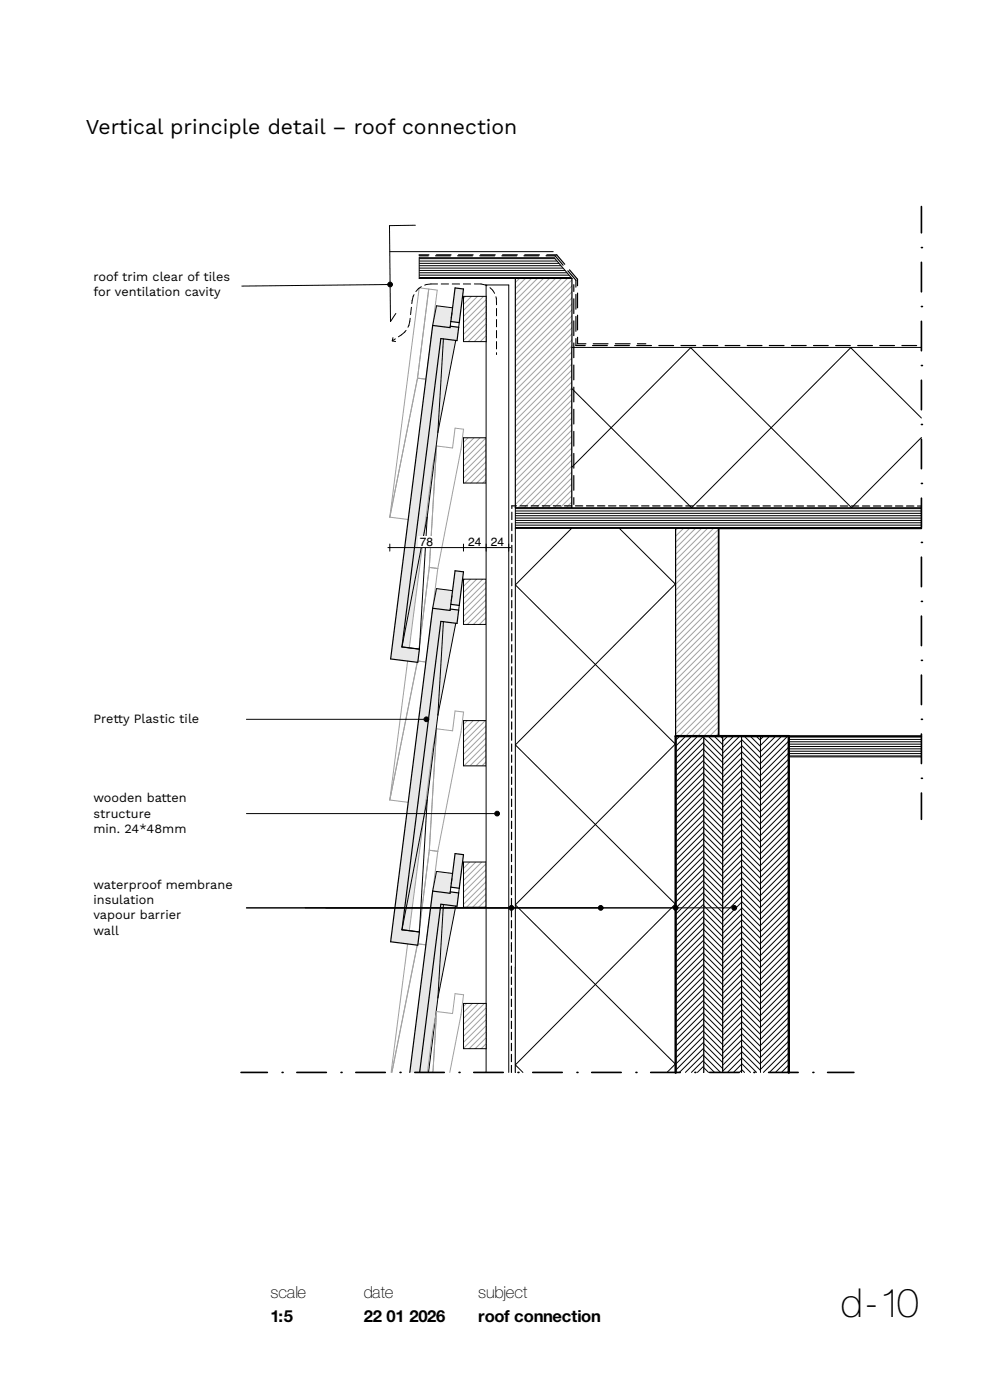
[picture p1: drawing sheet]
<svg xmlns="http://www.w3.org/2000/svg" width="210mm" height="297mm" viewBox="0 0 210 297" stroke-linecap="round" stroke-linejoin="round" font-family="sans-serif">
<g fill="#e9ebeb">
<path d="M93.3 71.8l3.4 .4-3.8 19.5-2.3 18-1.6 28-3.7-.5z" fill-rule="evenodd"/>
<path d="M93.3 131.8l3.4 .4-3.8 19.5-2.3 18-1.6 28-3.7-.5z" fill-rule="evenodd"/>
<path d="M93.3 191.8l3.4 .4-3.8 19.5-2 15.8h-2z" fill-rule="evenodd"/>
</g>
<!-- layer: 00 tegels -->
<path d="M90.9 61.3l-2.3 18.9M88.6 80.2l1.8 .2M88.6 80.2l-5.9 29.5M90.4 80.4l2.3-18.9-3.8-.4-6.2 48.6M90.4 80.4l-1.8 30.1-5.9-.8" fill="none" stroke="#99a3a6" stroke-width=".21"/>
<path d="M92.6 94.6l3.4 .4 .5-4.2 1.8 .3-.5 4.2-4.9 25.3-2.5 19.8-1.8 30.1-5.9-.8 9.1-70.9z" fill-rule="evenodd" fill="#fff"/>
<path d="M92.6 94.6l3.4 .4 .5-4.2 1.8 .3-.5 4.2-4.9 25.3M92.6 94.6l-1.5 25.8M92.6 94.6l-.8 4.2-9.1 70.9M91.1 120.4l1.8 .2M91.1 120.4l-2.5 19.8M92.9 120.6l-2.5 19.8M88.6 140.2l1.8 .2M88.6 140.2l-5.9 29.5M90.4 140.4l-1.8 30.1-5.9-.8" fill="none" stroke="#99a3a6" stroke-width=".21"/>
<path d="M92.6 154.6l3.4 .4 .5-4.2 1.8 .3-.5 4.2-4.9 25.3-2.5 19.8-1.6 27.1h-5.8l8.8-68.7z" fill-rule="evenodd" fill="#fff"/>
<path d="M92.6 154.6l3.4 .4 .5-4.2 1.8 .3-.5 4.2-4.9 25.3M92.6 154.6l-1.5 25.8M92.6 154.6l-.8 4.2-8.8 68.7M91.1 180.4l1.8 .2M91.1 180.4l-2.5 19.8M92.9 180.6l-2.5 19.8M88.6 200.2l1.8 .2M88.6 200.2l-5.5 27.3M90.4 200.4l-1.6 27.1" fill="none" stroke="#99a3a6" stroke-width=".21"/>
<path d="M109.3 107.7h86.2v4.4h-86.2z" fill-rule="evenodd" fill="#fff"/>
<path d="M109.3 111.9h86.2M109.3 111.4h86.2M109.3 110.9h86.2M109.3 110.4h86.2M109.3 109.9h86.2M109.3 109.4h86.2M109.3 108.9h86.2M109.3 108.4h86.2M109.3 107.9h86.2M195.5 107.7h-86.2v4.4h86.2" fill="none" stroke="#000" stroke-width=".21"/>
<path d="M88.9 54.7h28.7l3.7 4.4h-32.4z" fill-rule="evenodd" fill="#fff"/>
<path d="M88.9 58.9h32.2M88.9 58.4h31.8M88.9 57.9h31.4M88.9 57.4h31M88.9 56.9h30.5M88.9 56.4h30.1M88.9 55.9h29.7M88.9 55.4h29.3M88.9 54.9h28.8M88.9 54.7h28.7l3.7 4.4h-32.4z" fill="none" stroke="#000" stroke-width=".21"/>
<path d="M167.3 156.2h28.2v4.4h-28.2z" fill-rule="evenodd" fill="#fff"/>
<path d="M167.3 159.9h28.2M167.3 159.4h28.2M167.3 158.9h28.2M167.3 158.4h28.2M167.3 157.9h28.2M167.3 157.4h28.2M167.3 156.9h28.2M167.3 156.4h28.2M195.5 156.2h-28.2v4.4h28.2M167.3 160.4h28.2" fill="none" stroke="#000" stroke-width=".21"/>
<path d="M109.3 205.2h34v22.3h-34z" fill-rule="evenodd" fill="#fff"/>
<path d="M125.5 205.2l17.8 17.7M127.1 205.2l-17.8 17.8 4.5 4.5M109.3 227.5v-22.3h34v22.3M143.3 222.8l-4.7 4.7" fill="none" stroke="#000" stroke-width=".21"/>
<path d="M143.3 205.2h6v22.3h-6z" fill-rule="evenodd" fill="#fff"/>
<g fill="none" stroke="#000" stroke-width=".21">
<path d="M143.5 205.2l-.2 .2M144.8 205.2l-1.5 1.5M146.1 205.2l-2.8 2.7M147.3 205.2l-4 4M148.6 205.2l-5.3 5.3M149.3 219.8l-6 6M149.3 218.5l-6 6M149.3 217.2l-6 6M149.3 215.9l-6 6M149.3 214.7l-6 6M149.3 213.4l-6 6M149.3 212.1l-6 6"/>
<path d="M149.3 210.9l-6 6M149.3 209.6l-6 6M149.3 208.3l-6 6M149.3 207l-6 6M149.3 205.8l-6 6M143.3 227.5v-22.3h6v22.3M149.3 227.4l-.1 .1M149.3 226.1l-1.4 1.4M149.3 224.9l-2.6 2.6M149.3 223.6l-3.9 3.9M149.3 222.3l-5.2 5.2M149.3 221l-6 6"/>
</g>
<path d="M149.3 205.2h4v22.3h-4z" fill-rule="evenodd" fill="#fff"/>
<g fill="none" stroke="#000" stroke-width=".21">
<path d="M149.3 218.9l4 4M149.3 217.6l4 4M149.3 216.3l4 4M149.3 215.1l4 4M149.3 213.8l4 4M149.3 212.5l4 4M149.3 211.3l4 4M149.3 210l4 4M149.3 208.7l4 4M149.3 207.4l4 4M149.3 206.2l4 4M149.6 205.2l3.7 3.7"/>
<path d="M150.9 205.2l2.4 2.4M152.2 205.2l1.1 1.1M149.3 226.5l1 1M149.3 225.3l2.3 2.2M149.3 224l3.5 3.5M149.3 222.7l4 4M149.3 221.4l4 4M149.3 220.2l4 4M149.3 227.5v-22.3h4v22.3"/>
</g>
<path d="M153.3 205.2h4v22.3h-4z" fill-rule="evenodd" fill="#fff"/>
<g fill="none" stroke="#000" stroke-width=".21">
<path d="M153.7 205.2l-.4 .4M155 205.2l-1.7 1.7M156.3 205.2l-3 2.9M157.3 219.4l-4 4M157.3 218.1l-4 4M157.3 216.9l-4 4M157.3 215.6l-4 4M157.3 214.3l-4 4M157.3 213l-4 4M157.3 211.8l-4 4M157.3 210.5l-4 4M157.3 209.2l-4 4"/>
<path d="M157.3 207.9l-4 4M157.3 206.7l-4 4M157.3 205.4l-4 4M153.3 227.5v-22.3h4v22.3M157.3 227l-.5 .5M157.3 225.8l-1.7 1.7M157.3 224.5l-3 3M157.3 223.2l-4 4M157.3 221.9l-4 4M157.3 220.7l-4 4"/>
</g>
<path d="M157.3 205.2h4v22.3h-4z" fill-rule="evenodd" fill="#fff"/>
<g fill="none" stroke="#000" stroke-width=".21">
<path d="M157.3 219.3l4 4M157.3 218l4 4M157.3 216.7l4 4M157.3 215.4l4 4M157.3 214.2l4 4M157.3 212.9l4 4M157.3 211.6l4 4M157.3 210.3l4 4M157.3 209.1l4 4M157.3 207.8l4 4M157.3 206.5l4 4M157.3 205.3l4 4"/>
<path d="M158.5 205.2l2.8 2.8M159.8 205.2l1.5 1.5M161.1 205.2l.2 .2M157.3 226.9l.6 .6M157.3 225.6l1.9 1.9M157.3 224.3l3.2 3.2M157.3 223.1l4 4M157.3 221.8l4 4M157.3 220.5l4 4M157.3 227.5v-22.3h4v22.3"/>
</g>
<path d="M161.3 205.2h6v22.3h-6z" fill-rule="evenodd" fill="#fff"/>
<g fill="none" stroke="#000" stroke-width=".21">
<path d="M161.3 205.2h.1M162.6 205.2l-1.3 1.3M163.9 205.2l-2.6 2.6M165.2 205.2l-3.9 3.8M166.4 205.2l-5.1 5.1M167.3 219.6l-6 6M167.3 218.3l-6 6M167.3 217l-6 6M167.3 215.8l-6 6M167.3 214.5l-6 6M167.3 213.2l-6 6M167.3 211.9l-6 6"/>
<path d="M167.3 210.7l-6 6M167.3 209.4l-6 6M167.3 208.1l-6 6M167.3 206.9l-6 6M167.3 205.6l-6 6M161.3 227.5v-22.3h6v22.3M167.3 227.2l-.3 .3M167.3 225.9l-1.5 1.6M167.3 224.7l-2.8 2.8M167.3 223.4l-4.1 4.1M167.3 222.1l-5.4 5.4M167.3 220.9l-6 6"/>
</g>
<!-- layer: 00 tegels -->
<path d="M88.1 47.8l-5.5 .1 .2 20.3 1.2-1.7M117.3 53.4h-34.6" fill="none" stroke="#000" stroke-width=".21"/>
<g fill="none" stroke="#000" stroke-width=".25">
<path d="M88.9 54.1h2.1M88.9 54.3h1.9M92.4 54.3h3.1M92.6 54.1h3.1M97.1 54.3h3.1M97.2 54.1h3.2M101.8 54.3h3.1M101.9 54.1h3.2M106.5 54.3h3.1M106.6 54.1h3.1M111.1 54.3h3.2M111.3 54.1h3.1"/>
<path d="M115.8 54.3h1.9l1.7 2M116 54.1h2.1l1.7 2M120.5 57.5l1.7 1.9v1.5M120.8 57.3l1.7 1.9v1.4M122.2 71.8v1.5h1.9M122.2 62.5v3.1M122.2 67.2v3.1M122.5 62.2v3.1M122.5 66.9v3.1M122.5 71.6v1.3h1.8M125.7 73.3h3.1M125.8 72.9h3.2"/>
<path d="M130.4 73.3h3.1M130.5 72.9h3.2M135.1 73.3h3.1M135.2 72.9h1.8M139.8 73.3h3.1M144.4 73.3h3.2M149.1 73.3h3.2M153.8 73.3h3.1M158.5 73.3h3.1M163.2 73.3h3.1M167.9 73.3h3.1M172.6 73.3h3.1"/>
<path d="M177.3 73.3h3.1M181.9 73.3h3.2M186.6 73.3h3.1M191.3 73.3h3.1"/>
</g>
<path d="M143.3 210.7v16.8" fill="none" stroke="#000" stroke-width=".35"/>
<!-- layer: 22 NC Binnenwanden -->
<path d="M143.3 227.5v-22.3h24v22.3" fill="none" stroke="#000" stroke-width=".5"/>
<g fill="#e9ebeb">
<path d="M92.6 64.9l3.4 .4-.5 4.2-3.7-.5z" fill-rule="evenodd"/>
<path d="M92.6 124.9l3.4 .4-.5 4.2-3.7-.5z" fill-rule="evenodd"/>
<path d="M92.6 184.9l3.4 .4-.5 4.2-3.7-.5z" fill-rule="evenodd"/>
</g>
<!-- layer: 00 tegels -->
<path d="M91.8 69l3.7 .5v-.3l1.8 .2-.4 2.9-3.4-.5-8.2 65.4 3.7 .5-.4 2.8-5.7-.7z" fill-rule="evenodd" fill="#e6e8e9"/>
<path d="M91.8 69l3.7 .5v-.3l1.8 .2-.4 2.9-3.4-.5-8.2 65.4 3.7 .5-.4 2.8-5.7-.7z" fill="none" stroke="#000" stroke-width=".25"/>
<path d="M96.5 61.1l1.8 .2-.9 7.1-1.8-.2z" fill-rule="evenodd" fill="#e6e8e9"/>
<path d="M96.5 61.1l1.8 .2-.9 7.1-1.8-.2z" fill="none" stroke="#000" stroke-width=".25"/>
<path d="M91.8 129l3.7 .5v-.3l1.8 .2-.4 2.9-3.4-.5-8.2 65.4 3.7 .5-.4 2.8-5.7-.7z" fill-rule="evenodd" fill="#e6e8e9"/>
<path d="M91.8 129l3.7 .5v-.3l1.8 .2-.4 2.9-3.4-.5-8.2 65.4 3.7 .5-.4 2.8-5.7-.7z" fill="none" stroke="#000" stroke-width=".25"/>
<path d="M96.5 121.1l1.8 .2-.9 7.1-1.8-.2z" fill-rule="evenodd" fill="#e6e8e9"/>
<path d="M96.5 121.1l1.8 .2-.9 7.1-1.8-.2z" fill="none" stroke="#000" stroke-width=".25"/>
<path d="M91.8 189l3.7 .5v-.3l1.8 .2-.4 2.9-3.4-.5-4.5 35.7h-2.1z" fill-rule="evenodd" fill="#e6e8e9"/>
<path d="M86.9 227.5l4.9-38.5 3.7 .5v-.3l1.8 .2-.4 2.9-3.4-.5-4.5 35.7" fill="none" stroke="#000" stroke-width=".25"/>
<path d="M96.5 181.1l1.8 .2-.9 7.1-1.8-.2z" fill-rule="evenodd" fill="#e6e8e9"/>
<path d="M96.5 181.1l1.8 .2-.9 7.1-1.8-.2z" fill="none" stroke="#000" stroke-width=".25"/>
<!-- layer: 22 NC Binnenwanden -->
<path d="M95.6 68.2l-.1 1M97.4 68.4l-.1 1M95.6 128.2l-.1 1M97.4 128.4l-.1 1M95.6 188.2l-.1 1M97.4 188.4l-.1 1" fill="none" stroke="#000" stroke-width=".21"/>
<!-- layer: 00 tegels -->
<g fill="none" stroke="#000" stroke-width=".21">
<path d="M94.1 71.9l-1.2 19.8M95.9 66.4l-.2 1M96 65.3l-3.4-.4-.8 4.1M96.7 72.2l-3.8 19.5M92.9 91.7l-2.3 18M90.6 109.7l-1.6 28-3.7-.5zM94.1 131.9l-1.2 19.8M95.9 126.4l-.2 1M96 125.3l-3.4-.4-.8 4.1M96.7 132.2l-3.8 19.5M92.9 151.7l-2.3 18M90.6 169.7l-1.6 28-3.7-.5z"/>
<path d="M94.1 191.9l-1.2 19.8M95.9 186.4l-.2 1M96 185.3l-3.4-.4-.8 4.1M96.7 192.2l-3.8 19.5M92.9 211.7l-2 15.8"/>
</g>
<path d="M109.3 112.1h34v115.4h-34z" fill-rule="evenodd" fill="#fff"/>
<path d="M121.2 112.1l-11.9 12 34 33.8M131.4 112.1l11.9 11.9M143.3 123.8l-34 34.2 34 33.8M143.3 157.8l-34 34.2 34 33.8M143.3 191.7l-34 34.2 1.6 1.6M109.3 227.5v-115.4h34v115.4M143.3 225.7l-1.8 1.8" fill="none" stroke="#000" stroke-width=".21"/>
<path d="M143.3 156.2h6v71.3h-6z" fill-rule="evenodd" fill="#fff"/>
<g fill="none" stroke="#000" stroke-width=".21">
<path d="M144.2 156.2l-.9 .8M145.5 156.2l-2.2 2.1M146.7 156.2l-3.4 3.4M148 156.2l-4.7 4.7M149.3 156.2l-6 5.9M149.3 159.9l-6 6M149.3 158.7l-6 6M149.3 157.4l-6 6M149.3 179l-6 6M149.3 177.8l-6 6M149.3 176.5l-6 6M149.3 175.2l-6 6"/>
<path d="M149.3 173.9l-6 6M149.3 172.7l-6 6M149.3 171.4l-6 6M149.3 170.1l-6 6M149.3 168.9l-6 6M149.3 167.6l-6 6M149.3 166.3l-6 6M149.3 165l-6 6M149.3 163.8l-6 6M149.3 162.5l-6 6M149.3 161.2l-6 6M149.3 199.4l-6 6"/>
<path d="M149.3 198.1l-6 6M149.3 196.9l-6 6M149.3 195.6l-6 6M149.3 194.3l-6 6M149.3 193l-6 6M149.3 191.8l-6 6M149.3 190.5l-6 6M149.3 189.2l-6 6M149.3 187.9l-6 6M149.3 186.7l-6 6M149.3 185.4l-6 6M149.3 184.1l-6 6"/>
<path d="M149.3 182.9l-6 6M149.3 181.6l-6 6M149.3 180.3l-6 6M149.3 219.8l-6 6M149.3 218.5l-6 6M149.3 217.2l-6 6M149.3 215.9l-6 6M149.3 214.7l-6 6M149.3 213.4l-6 6M149.3 212.1l-6 6M149.3 210.9l-6 6M149.3 209.6l-6 6"/>
<path d="M149.3 208.3l-6 6M149.3 207l-6 6M149.3 205.8l-6 6M149.3 204.5l-6 6M149.3 203.2l-6 6M149.3 201.9l-6 6M149.3 200.7l-6 6M143.3 227.5v-71.3h6v71.3M149.3 227.4l-.1 .1M149.3 226.1l-1.4 1.4M149.3 224.9l-2.6 2.6M149.3 223.6l-3.9 3.9"/>
<path d="M149.3 222.3l-5.2 5.2M149.3 221l-6 6"/>
</g>
<path d="M149.3 156.2h4v71.3h-4z" fill-rule="evenodd" fill="#fff"/>
<g fill="none" stroke="#000" stroke-width=".21">
<path d="M149.3 159.1l4 4M149.3 157.8l4 4M149.3 156.5l4 4M150.2 156.2l3.1 3.1M151.5 156.2l1.8 1.8M152.8 156.2l.5 .5M149.3 179.4l4 4M149.3 178.2l4 4M149.3 176.9l4 4M149.3 175.6l4 4M149.3 174.3l4 4M149.3 173.1l4 4"/>
<path d="M149.3 171.8l4 4M149.3 170.5l4 4M149.3 169.3l4 4M149.3 168l4 4M149.3 166.7l4 4M149.3 165.4l4 4M149.3 164.2l4 4M149.3 162.9l4 4M149.3 161.6l4 4M149.3 160.3l4 4M149.3 199.8l4 4M149.3 198.5l4 4"/>
<path d="M149.3 197.3l4 4M149.3 196l4 4M149.3 194.7l4 4M149.3 193.4l4 4M149.3 192.2l4 4M149.3 190.9l4 4M149.3 189.6l4 4M149.3 188.3l4 4M149.3 187.1l4 4M149.3 185.8l4 4M149.3 184.5l4 4M149.3 183.3l4 4"/>
<path d="M149.3 182l4 4M149.3 180.7l4 4M149.3 218.9l4 4M149.3 217.6l4 4M149.3 216.3l4 4M149.3 215.1l4 4M149.3 213.8l4 4M149.3 212.5l4 4M149.3 211.3l4 4M149.3 210l4 4M149.3 208.7l4 4M149.3 207.4l4 4"/>
<path d="M149.3 206.2l4 4M149.3 204.9l4 4M149.3 203.6l4 4M149.3 202.3l4 4M149.3 201.1l4 4M149.3 226.5l1 1M149.3 225.3l2.3 2.2M149.3 224l3.5 3.5M149.3 222.7l4 4M149.3 221.4l4 4M149.3 220.2l4 4M149.3 227.5v-71.3h4v71.3"/>
</g>
<path d="M153.3 156.2h4v71.3h-4z" fill-rule="evenodd" fill="#fff"/>
<g fill="none" stroke="#000" stroke-width=".21">
<path d="M154.4 156.2l-1.1 1M155.6 156.2l-2.3 2.3M156.9 156.2l-3.6 3.6M157.3 159.6l-4 4M157.3 158.3l-4 4M157.3 157l-4 4M157.3 179.9l-4 4M157.3 178.7l-4 4M157.3 177.4l-4 4M157.3 176.1l-4 4M157.3 174.9l-4 4M157.3 173.6l-4 4"/>
<path d="M157.3 172.3l-4 4M157.3 171l-4 4M157.3 169.8l-4 4M157.3 168.5l-4 4M157.3 167.2l-4 4M157.3 165.9l-4 4M157.3 164.7l-4 4M157.3 163.4l-4 4M157.3 162.1l-4 4M157.3 160.9l-4 4M157.3 199l-4 4M157.3 197.8l-4 4"/>
<path d="M157.3 196.5l-4 4M157.3 195.2l-4 4M157.3 193.9l-4 4M157.3 192.7l-4 4M157.3 191.4l-4 4M157.3 190.1l-4 4M157.3 188.9l-4 4M157.3 187.6l-4 4M157.3 186.3l-4 4M157.3 185l-4 4M157.3 183.8l-4 4M157.3 182.5l-4 4"/>
<path d="M157.3 181.2l-4 4M157.3 219.4l-4 4M157.3 218.1l-4 4M157.3 216.9l-4 4M157.3 215.6l-4 4M157.3 214.3l-4 4M157.3 213l-4 4M157.3 211.8l-4 4M157.3 210.5l-4 4M157.3 209.2l-4 4M157.3 207.9l-4 4M157.3 206.7l-4 4"/>
<path d="M157.3 205.4l-4 4M157.3 204.1l-4 4M157.3 202.9l-4 4M157.3 201.6l-4 4M157.3 200.3l-4 4M153.3 227.5v-71.3h4v71.3M157.3 227l-.5 .5M157.3 225.8l-1.7 1.7M157.3 224.5l-3 3M157.3 223.2l-4 4M157.3 221.9l-4 4M157.3 220.7l-4 4"/>
</g>
<path d="M157.3 156.2h4v71.3h-4z" fill-rule="evenodd" fill="#fff"/>
<g fill="none" stroke="#000" stroke-width=".21">
<path d="M157.3 159.4l4 4M157.3 158.2l4 4M157.3 156.9l4 4M157.9 156.2l3.4 3.4M159.1 156.2l2.2 2.1M160.4 156.2l.9 .9M157.3 179.8l4 4M157.3 178.5l4 4M157.3 177.3l4 4M157.3 176l4 4M157.3 174.7l4 4M157.3 173.4l4 4"/>
<path d="M157.3 172.2l4 4M157.3 170.9l4 4M157.3 169.6l4 4M157.3 168.3l4 4M157.3 167.1l4 4M157.3 165.8l4 4M157.3 164.5l4 4M157.3 163.3l4 4M157.3 162l4 4M157.3 160.7l4 4M157.3 198.9l4 4M157.3 197.6l4 4"/>
<path d="M157.3 196.3l4 4M157.3 195.1l4 4M157.3 193.8l4 4M157.3 192.5l4 4M157.3 191.3l4 4M157.3 190l4 4M157.3 188.7l4 4M157.3 187.4l4 4M157.3 186.2l4 4M157.3 184.9l4 4M157.3 183.6l4 4M157.3 182.3l4 4"/>
<path d="M157.3 181.1l4 4M157.3 219.3l4 4M157.3 218l4 4M157.3 216.7l4 4M157.3 215.4l4 4M157.3 214.2l4 4M157.3 212.9l4 4M157.3 211.6l4 4M157.3 210.3l4 4M157.3 209.1l4 4M157.3 207.8l4 4M157.3 206.5l4 4"/>
<path d="M157.3 205.3l4 4M157.3 204l4 4M157.3 202.7l4 4M157.3 201.4l4 4M157.3 200.2l4 4M157.3 226.9l.6 .6M157.3 225.6l1.9 1.9M157.3 224.3l3.2 3.2M157.3 223.1l4 4M157.3 221.8l4 4M157.3 220.5l4 4M157.3 227.5v-71.3h4v71.3"/>
</g>
<path d="M161.3 156.2h6v71.3h-6z" fill-rule="evenodd" fill="#fff"/>
<g fill="none" stroke="#000" stroke-width=".21">
<path d="M162 156.2l-.7 .7M163.3 156.2l-2 1.9M164.5 156.2l-3.2 3.2M165.8 156.2l-4.5 4.5M167.1 156.2l-5.8 5.7M167.3 159.8l-6 6M167.3 158.5l-6 6M167.3 157.2l-6 6M167.3 178.9l-6 6M167.3 177.6l-6 6M167.3 176.3l-6 6M167.3 175l-6 6"/>
<path d="M167.3 173.8l-6 6M167.3 172.5l-6 6M167.3 171.2l-6 6M167.3 169.9l-6 6M167.3 168.7l-6 6M167.3 167.4l-6 6M167.3 166.1l-6 6M167.3 164.9l-6 6M167.3 163.6l-6 6M167.3 162.3l-6 6M167.3 161l-6 6M167.3 199.2l-6 6"/>
<path d="M167.3 197.9l-6 6M167.3 196.7l-6 6M167.3 195.4l-6 6M167.3 194.1l-6 6M167.3 192.9l-6 6M167.3 191.6l-6 6M167.3 190.3l-6 6M167.3 189l-6 6M167.3 187.8l-6 6M167.3 186.5l-6 6M167.3 185.2l-6 6M167.3 183.9l-6 6"/>
<path d="M167.3 182.7l-6 6M167.3 181.4l-6 6M167.3 180.1l-6 6M167.3 219.6l-6 6M167.3 218.3l-6 6M167.3 217l-6 6M167.3 215.8l-6 6M167.3 214.5l-6 6M167.3 213.2l-6 6M167.3 211.9l-6 6M167.3 210.7l-6 6M167.3 209.4l-6 6"/>
<path d="M167.3 208.1l-6 6M167.3 206.9l-6 6M167.3 205.6l-6 6M167.3 204.3l-6 6M167.3 203l-6 6M167.3 201.8l-6 6M167.3 200.5l-6 6M161.3 227.5v-71.3h6v71.3M167.3 227.2l-.3 .3M167.3 225.9l-1.5 1.6M167.3 224.7l-2.8 2.8M167.3 223.4l-4.1 4.1"/>
<path d="M167.3 222.1l-5.4 5.4M167.3 220.9l-6 6"/>
</g>
<path d="M98.3 92.9h4.8v9.6h-4.8z" fill-rule="evenodd" fill="#fff"/>
<path d="M99.3 92.9l-1 .9M100.6 92.9l-2.3 2.2M101.8 92.9l-3.5 3.5M103.1 92.9l-4.8 4.8M103.1 99.2l-3.2 3.3M103.1 98l-4.5 4.5M103.1 96.7l-4.8 4.8M103.1 95.4l-4.8 4.8M103.1 94.1l-4.8 4.8M103.1 101.8l-.7 .7M103.1 100.5l-2 2" fill="none" stroke="#99a3a6" stroke-width=".21"/>
<path d="M98.3 92.9h4.8v9.6h-4.8z" fill="none" stroke="#000" stroke-width=".21"/>
<path d="M98.3 122.9h4.8v9.6h-4.8z" fill-rule="evenodd" fill="#fff"/>
<path d="M98.6 122.9l-.3 .2M99.8 122.9l-1.5 1.5M101.1 122.9l-2.8 2.8M102.4 122.9l-4.1 4M103.1 132.3l-.1 .2M103.1 131l-1.4 1.5M103.1 129.8l-2.7 2.7M103.1 128.5l-4 4M103.1 127.2l-4.8 4.8M103.1 126l-4.8 4.8M103.1 124.7l-4.8 4.8M103.1 123.4l-4.8 4.8" fill="none" stroke="#99a3a6" stroke-width=".21"/>
<path d="M98.3 122.9h4.8v9.6h-4.8z" fill="none" stroke="#000" stroke-width=".21"/>
<path d="M98.3 152.9h4.8v9.6h-4.8z" fill-rule="evenodd" fill="#fff"/>
<path d="M99.1 152.9l-.8 .8M100.4 152.9l-2.1 2M101.7 152.9l-3.4 3.3M102.9 152.9l-4.6 4.6M103.1 159l-3.4 3.5M103.1 157.8l-4.7 4.7M103.1 156.5l-4.8 4.8M103.1 155.2l-4.8 4.8M103.1 154l-4.8 4.8M103.1 161.6l-.9 .9M103.1 160.3l-2.1 2.2" fill="none" stroke="#99a3a6" stroke-width=".21"/>
<path d="M98.3 152.9h4.8v9.6h-4.8z" fill="none" stroke="#000" stroke-width=".21"/>
<path d="M98.3 182.9h4.8v9.6h-4.8z" fill-rule="evenodd" fill="#fff"/>
<path d="M98.4 182.9h-.1M99.7 182.9l-1.4 1.3M100.9 182.9l-2.6 2.6M102.2 182.9l-3.9 3.9M103.1 192.1l-.3 .4M103.1 190.9l-1.6 1.6M103.1 189.6l-2.9 2.9M103.1 188.3l-4.1 4.2M103.1 187.1l-4.8 4.8M103.1 185.8l-4.8 4.8M103.1 184.5l-4.8 4.8M103.1 183.2l-4.8 4.8" fill="none" stroke="#99a3a6" stroke-width=".21"/>
<path d="M98.3 182.9h4.8v9.6h-4.8z" fill="none" stroke="#000" stroke-width=".21"/>
<path d="M103.1 60.5h4.8v167h-4.8z" fill-rule="evenodd" fill="#fff"/>
<path d="M103.1 227.5v-167h4.8v167" fill="none" stroke="#000" stroke-width=".21"/>
<path d="M98.3 212.9h4.8v9.6h-4.8z" fill-rule="evenodd" fill="#fff"/>
<path d="M98.9 212.9l-.6 .6M100.2 212.9l-1.9 1.9M101.5 212.9l-3.2 3.1M102.8 212.9l-4.5 4.4M103.1 218.9l-3.6 3.6M103.1 217.6l-4.8 4.8M103.1 216.3l-4.8 4.8M103.1 215.1l-4.8 4.8M103.1 213.8l-4.8 4.8M103.1 221.4l-1 1.1M103.1 220.1l-2.3 2.4" fill="none" stroke="#99a3a6" stroke-width=".21"/>
<path d="M98.3 212.9h4.8v9.6h-4.8z" fill="none" stroke="#000" stroke-width=".21"/>
<path d="M109.3 59.1h12v48.6h-12z" fill-rule="evenodd" fill="#fff"/>
<g fill="none" stroke="#99a3a6" stroke-width=".21">
<path d="M110.2 59.1l-.9 .8M111.5 59.1l-2.2 2.1M112.7 59.1l-3.4 3.4M114 59.1l-4.7 4.7M115.3 59.1l-6 5.9M116.5 59.1l-7.2 7.2M117.8 59.1l-8.5 8.5M119.1 59.1l-9.8 9.7M120.4 59.1l-11.1 11M121.3 59.4l-12 12M121.3 79.8l-12 12M121.3 78.5l-12 12"/>
<path d="M121.3 77.2l-12 12M121.3 75.9l-12 12M121.3 74.7l-12 12M121.3 73.4l-12 12M121.3 72.1l-12 12M121.3 70.8l-12 12M121.3 69.6l-12 12M121.3 68.3l-12 12M121.3 67l-12 12M121.3 65.8l-12 12M121.3 64.5l-12 12M121.3 63.2l-12 12"/>
<path d="M121.3 61.9l-12 12M121.3 60.7l-12 12M121.3 98.8l-8.8 8.9M121.3 97.6l-10.1 10.1M121.3 96.3l-11.4 11.4M121.3 95l-12 12M121.3 93.8l-12 12M121.3 92.5l-12 12M121.3 91.2l-12 12M121.3 89.9l-12 12M121.3 88.7l-12 12M121.3 87.4l-12 12"/>
<path d="M121.3 86.1l-12 12M121.3 84.8l-12 12M121.3 83.6l-12 12M121.3 82.3l-12 12M121.3 81l-12 12M121.3 106.5l-1.2 1.2M121.3 105.2l-2.5 2.5M121.3 103.9l-3.8 3.8M121.3 102.7l-5 5M121.3 101.4l-6.3 6.3M121.3 100.1l-7.6 7.6"/>
</g>
<path d="M109.3 59.1h12v48.6h-12z" fill="none" stroke="#000" stroke-width=".25"/>
<path d="M143.3 112.1h9.1v44.1h-9.1z" fill-rule="evenodd" fill="#fff"/>
<g fill="none" stroke="#99a3a6" stroke-width=".21">
<path d="M143.7 112.1l-.4 .4M145 112.1l-1.7 1.7M146.2 112.1l-2.9 2.9M147.5 112.1l-4.2 4.2M148.8 112.1l-5.5 5.5M150.1 112.1l-6.8 6.7M151.3 112.1l-8 8M152.4 119.9l-9.1 9.1M152.4 118.6l-9.1 9.2M152.4 117.4l-9.1 9.1M152.4 116.1l-9.1 9.1M152.4 114.8l-9.1 9.1"/>
<path d="M152.4 113.6l-9.1 9.1M152.4 112.3l-9.1 9.1M152.4 139l-9.1 9.1M152.4 137.7l-9.1 9.2M152.4 136.5l-9.1 9.1M152.4 135.2l-9.1 9.1M152.4 133.9l-9.1 9.1M152.4 132.6l-9.1 9.2M152.4 131.4l-9.1 9.1M152.4 130.1l-9.1 9.1M152.4 128.8l-9.1 9.1M152.4 127.6l-9.1 9.1"/>
<path d="M152.4 126.3l-9.1 9.1M152.4 125l-9.1 9.1M152.4 123.7l-9.1 9.1M152.4 122.5l-9.1 9.1M152.4 121.2l-9.1 9.1M152.4 155.6l-.6 .6M152.4 154.3l-1.9 1.9M152.4 153l-3.1 3.2M152.4 151.7l-4.4 4.5M152.4 150.5l-5.7 5.7M152.4 149.2l-6.9 7M152.4 147.9l-8.2 8.3"/>
<path d="M152.4 146.6l-9.1 9.2M152.4 145.4l-9.1 9.1M152.4 144.1l-9.1 9.1M152.4 142.8l-9.1 9.1M152.4 141.6l-9.1 9.1M152.4 140.3l-9.1 9.1"/>
</g>
<path d="M143.3 112.1h9.1v44.1h-9.1z" fill="none" stroke="#000" stroke-width=".25"/>
<path d="M121.3 73.7h74.2v34h-74.2z" fill-rule="evenodd" fill="#fff"/>
<path d="M146.5 73.7l34.1 34 14.9-14.9M146.6 73.7l-25.3 25.4M180.4 73.7l15.1 15M180.5 73.7l-33.8 34-25.4-25.2M195.5 73.7h-74.2v34h74.2" fill="none" stroke="#000" stroke-width=".21"/>
<path d="M98.3 62.9h4.8v9.6h-4.8z" fill-rule="evenodd" fill="#fff"/>
<path d="M98.7 62.9l-.4 .4M100 62.9l-1.7 1.7M101.3 62.9l-3 2.9M102.6 62.9l-4.3 4.2M103.1 71.2l-1.2 1.3M103.1 70l-2.5 2.5M103.1 68.7l-3.8 3.8M103.1 67.4l-4.8 4.8M103.1 66.1l-4.8 4.8M103.1 64.9l-4.8 4.8M103.1 63.6l-4.8 4.8" fill="none" stroke="#99a3a6" stroke-width=".21"/>
<path d="M98.3 62.9h4.8v9.6h-4.8z" fill="none" stroke="#000" stroke-width=".21"/>
<!-- layer: 00 tegels -->
<path d="M92.6 214.6l3.4 .4 .5-4.2 1.8 .2-.5 4.3-2.4 12.2M92.6 214.6l-.8 12.9M92.6 214.6l-.8 4.2-1.1 8.7" fill="none" stroke="#99a3a6" stroke-width=".21"/>
<path d="M143.3 227.5v-71.3h24v71.3" fill="none" stroke="#000" stroke-width=".5"/>
<!-- layer: 22 NC Binnenwanden -->
<g fill="none" stroke="#000" stroke-width=".21">
<path d="M82.3 60.4l-31 .3M52.3 152.6h37.6M52.3 172.6h52.7M52.3 192.6h103"/>
<circle cx="82.8" cy="60.4" r=".5"/>
<circle cx="90.4" cy="152.6" r=".5"/>
<circle cx="105.5" cy="172.6" r=".5"/>
<circle cx="108.5" cy="192.6" r=".5"/>
<circle cx="127.4" cy="192.6" r=".5"/>
<circle cx="143.3" cy="192.6" r=".5"/>
<circle cx="155.8" cy="192.6" r=".5"/>
</g>
<g fill="#000">
<circle cx="82.8" cy="60.4" r=".5"/>
<circle cx="90.4" cy="152.6" r=".5"/>
<circle cx="105.5" cy="172.6" r=".5"/>
<circle cx="108.5" cy="192.6" r=".5"/>
<circle cx="127.4" cy="192.6" r=".5"/>
<circle cx="143.3" cy="192.6" r=".5"/>
<circle cx="155.8" cy="192.6" r=".5"/>
</g>
<path d="M195.5 112.1h-43.1v44.1M167.3 156.2h28.2" fill="none" stroke="#000" stroke-width=".35"/>
<g fill="none" stroke="#000" stroke-width=".25">
<path d="M121.7 60.4v1.4M121.7 63.4v3.1M121.7 68.1v3.1M121.7 72.8v3.1M121.7 77.5v3.1M121.7 82.1v3.2M121.7 86.8v3.1M121.7 91.5v3.1M121.7 96.2v3.1M108.6 118v1.6M108.6 115.7v1.5M108.6 113.3v1.6"/>
<path d="M108.6 111v1.6M108.6 108.7v1.5M109.6 107.3h-1v.6M110.4 107.3h1.5M112.7 107.3h1.6M115 107.3h1.6M117.4 107.3h1.5M119.7 107.3h1.6M121.7 100.9v3.1M121.7 105.6v1.4M122.1 107.3h1.5M124.4 107.3h1.6"/>
<path d="M126.7 107.3h1.6M129.1 107.3h1.5M131.4 107.3h1.6M133.8 107.3h1.5M136.1 107.3h1.6M138.4 107.3h1.6M140.8 107.3h1.5M143.1 107.3h1.6M145.5 107.3h1.5M147.8 107.3h1.6M150.2 107.3h1.5M152.5 107.3h1.6"/>
<path d="M154.8 107.3h1.6M157.2 107.3h1.5M159.5 107.3h1.6M161.9 107.3h1.5M164.2 107.3h1.6M166.5 107.3h1.6M168.9 107.3h1.5M171.2 107.3h1.6M173.6 107.3h1.5M175.9 107.3h1.6M178.2 107.3h1.6M180.6 107.3h1.5"/>
<path d="M182.9 107.3h1.6M185.3 107.3h1.5M187.6 107.3h1.6M190 107.3h1.5M192.3 107.4h1.6M194.6 107.4h.9M108.5 139.1v1.6M108.5 136.8v1.5M108.5 134.4v1.6M108.6 132.1l-.1 1.5M108.6 129.7v1.6M108.6 127.4v1.6"/>
<path d="M108.6 125.1v1.5M108.6 122.7v1.6M108.6 120.4v1.5M108.5 157.8v1.6M108.5 155.5v1.5M108.5 153.1v1.6M108.5 150.8v1.6M108.5 148.5v1.5M108.5 146.1v1.6M108.5 143.8v1.5M108.5 141.4v1.6M108.5 178.9v1.6"/>
<path d="M108.5 176.6v1.5M108.5 174.2v1.6M108.5 171.9v1.5M108.5 169.5v1.6M108.5 167.2v1.6M108.5 164.9v1.5M108.5 162.5v1.6M108.5 160.2v1.5M108.5 200v1.8M108.5 197.6v1.6M108.5 195.3v1.5M108.5 192.9v1.6"/>
<path d="M108.5 190.6v1.6M108.5 188.3v1.5M108.5 185.9v1.6M108.5 183.6v1.5M108.5 181.2v1.6M108.5 202.6v1.6M108.5 204.9v1.6M108.5 207.3v1.5M108.5 209.6v1.6M108.5 212v1.5M108.5 214.3v1.6M108.5 216.7v1.5"/>
<path d="M108.5 219v1.6M108.5 221.3v1.6M108.5 223.7v1.5M108.5 226v1.5"/>
</g>
<g fill="none" stroke="#000" stroke-width=".21">
<path d="M83.2 72.3l.7 .2M83.4 71.6l-.2 .7M83.9 71.9l-.7 .4M86.1 70.1l-1.6 1.4M87 67.5l-.5 1.9M87.3 65.2l-.2 1.5M87.8 62.5l-.4 1.9M89.4 60.8l-1.2 1M92.8 60.2h-1.4l-1.3 .3M93.6 60.2h1.6M95.9 60.2h1.6M98.3 60.2h1.5"/>
<path d="M100.6 60.2h1.4l1.3 .4M103.9 61l1 1.2M105.2 63l.1 1.7M105.3 65.4v1.6M105.3 67.8v1.5M105.3 70.1v1.6M105.3 72.5v1.5M105.3 74.8v.4"/>
</g>
<g fill="#fff">
<path d="M98.9 113.6h3.6v2.6h-3.6z" fill-rule="evenodd"/>
<path d="M88.7 113.6h3.6v2.6h-3.6z" fill-rule="evenodd"/>
<path d="M103.7 113.6h3.6v2.6h-3.6z" fill-rule="evenodd"/>
</g>
<path d="M82.3 116.2h26M82.7 115.4v1.5M98.3 115.4v1.5M103.1 115.4v1.5M107.9 115.4v1.5" fill="none" stroke="#000" stroke-width=".21"/>
<g fill="none" stroke="#000" stroke-width=".35">
<path d="M195.5 43.8v5.6M195.5 55.6v6.3M195.5 68.2v6.2M195.5 80.7v6.2M195.5 93.2v6.2M195.5 105.7v6.2M195.5 118.2v6.3M195.5 130.7v6.3M195.5 143.2v6.3M195.5 155.7v6.3M195.5 168.2v5.6M51.1 227.5h5.6"/>
<path d="M63 227.5h6.2M75.5 227.5h6.2M88 227.5h6.2M100.5 227.5h6.3M113 227.5h6.3M125.5 227.5h6.3M138 227.5h6.3M150.5 227.5h6.3M163 227.5h6.3M175.6 227.5h5.5"/>
</g>
<g fill="#000">
<circle cx="195.5" cy="52.5" r=".18"/>
<circle cx="195.5" cy="65" r=".18"/>
<circle cx="195.5" cy="77.5" r=".18"/>
<circle cx="195.5" cy="90.1" r=".18"/>
<circle cx="195.5" cy="102.6" r=".18"/>
<circle cx="195.5" cy="115.1" r=".18"/>
<circle cx="195.5" cy="127.6" r=".18"/>
<circle cx="195.5" cy="140.1" r=".18"/>
<circle cx="195.5" cy="152.6" r=".18"/>
<circle cx="195.5" cy="165.1" r=".18"/>
<circle cx="59.8" cy="227.5" r=".18"/>
<circle cx="72.3" cy="227.5" r=".18"/>
<circle cx="84.9" cy="227.5" r=".18"/>
<circle cx="97.4" cy="227.5" r=".18"/>
<circle cx="109.9" cy="227.5" r=".18"/>
<circle cx="122.4" cy="227.5" r=".18"/>
<circle cx="134.9" cy="227.5" r=".18"/>
<circle cx="147.4" cy="227.5" r=".18"/>
<circle cx="159.9" cy="227.5" r=".18"/>
<circle cx="172.4" cy="227.5" r=".18"/>
</g>
<text font-size="8.5" x="178.4" y="279.4">d-10</text>
<text font-size="4.5" x="18.2" y="28.4">Vertical principle detail – roof connection</text>
<g font-size="3.5">
<text x="57.4" y="275.4">scale</text>
<text x="77.2" y="275.4">date</text>
<text x="101.4" y="275.4">subject</text>
<text x="57.4" y="280.4">1:5</text>
<text x="77.2" y="280.4">22</text>
<text x="82" y="280.4">01</text>
<text x="86.8" y="280.4">2026</text>
<text x="101.4" y="280.4">roof connection</text>
</g>
<g font-size="2.7">
<text x="19.8" y="59.6">roof trim clear of tiles</text>
<text x="19.8" y="62.8">for ventilation cavity</text>
<text x="19.8" y="153.4">Pretty Plastic tile</text>
<text x="19.8" y="170.2">wooden batten</text>
<text x="19.8" y="173.4">structure</text>
<text x="19.8" y="176.7">min. 24*48mm</text>
<text x="19.8" y="188.6">waterproof membrane</text>
<text x="19.8" y="191.8">insulation</text>
<text x="19.8" y="195">vapour barrier</text>
<text x="19.8" y="198.3">wall</text>
</g>
<g font-size="2.5">
<text x="89.1" y="115.8">78</text>
<text x="99.3" y="115.8">24</text>
<text x="104.1" y="115.8">24</text>
</g>
</svg>
